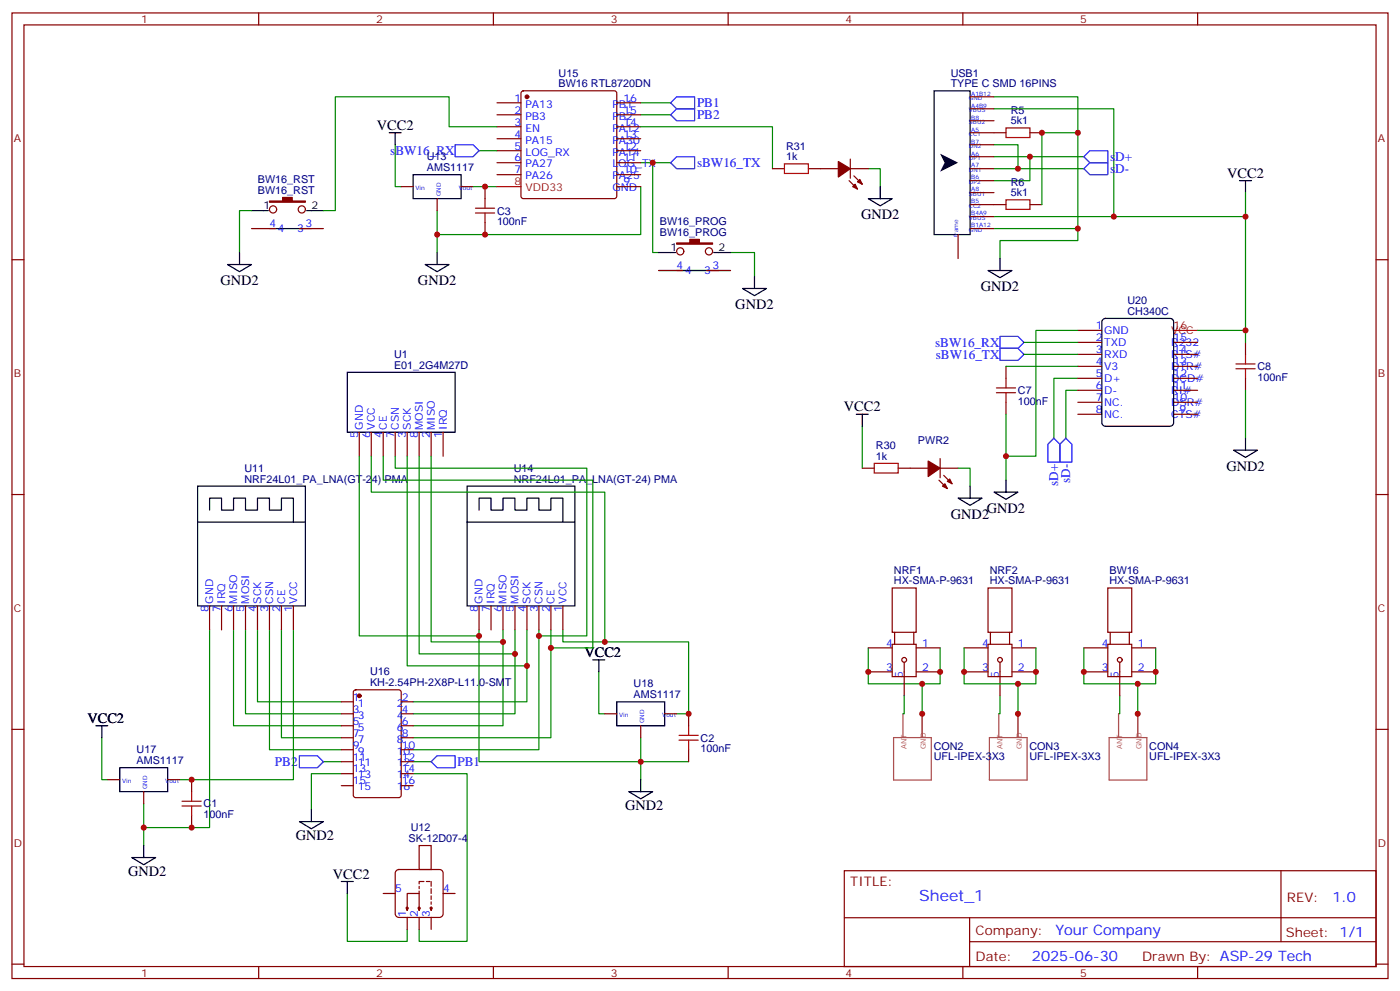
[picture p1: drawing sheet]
<svg xmlns="http://www.w3.org/2000/svg" width="412mm" height="292mm" viewBox="0 0 412 292" stroke-linecap="round" stroke-linejoin="round" font-family="sans-serif">
<g fill="none" stroke="#870000" stroke-width=".35">
<path d="M3.5 3.8h405.4v284.3h-405.4zM7.1 7.3h398.2v277.3h-398.2zM76.2 3.8v3.5M145.3 3.8v3.5M214.5 3.8v3.5M283.6 3.8v3.5M352.8 3.8v3.5M146.4 30.3h7.1M146.4 33.8h7.1M146.4 37.3h7.1M153.7 26.9l.5-.2h26.8l.5 .2 .2 .5v30.4l-.3 .5-.4 .2h-26.8l-.5-.2-.2-.5v-30.4zM181.7 30.3h7"/>
<path d="M181.7 33.8h7M181.7 37.3h7M285.8 39.1h10.5M285.8 28.5h7M285.8 32h7M285.8 35.6h7M303.4 39.1h3.5M118.2 55h3.5M128.8 58.5v3.5M135.8 55h3.5M142.9 55v3.5M146.4 40.9h7.1"/>
<path d="M146.4 44.4h7.1M146.4 47.9h7.1M146.4 51.4h7.1M181.7 55h7M181.7 40.9h7M181.7 44.4h7M181.7 47.9h7M181.7 51.4h7M227.5 49.7h3.6M238.1 49.7h8.8M250.1 53.2l2.5 2.5M250.5 49.7h5.3"/>
<path d="M250.5 46.8v5.7M251.5 51.8l2.5 2.5M285.8 42.6h7M285.8 46.1h7M285.8 49.7h7M285.8 53.2h7M285.8 56.7h7M3.5 76.5h3.6M74.1 67.3h7M88.2 67.3h7M142.9 65.5v3.6M194 79.7h7.1"/>
<path d="M208.1 79.7h7.1M282.2 69.1v7M285.8 60.3h10.5M285.8 63.8h7M285.8 67.3h7M303.4 60.3h3.5M405.3 76.5h3.6M317.5 97.3h7.1M296.3 107.9v3.5M296.3 118.5v3.5M317.5 100.8h7.1M317.5 104.4h7.1"/>
<path d="M317.5 107.9h7.1M317.5 111.4h7.1M317.5 114.9h7.1M317.5 118.5h7.1M345.7 100.8h7.1M345.7 104.4h7.1M345.7 107.9h7.1M345.7 111.4h7.1M345.7 114.9h7.1M345.7 118.5h7.1M366.9 100.8v3.6M366.9 111.4v3.5"/>
<path d="M105.8 127.3v7M109.4 127.3v7M112.9 127.3v7M116.4 127.3v7M119.9 127.3v7M123.5 127.3v7M127 127.3v7M130.5 127.3v7M254 137.9h3.5M264.6 137.9h8.8M276.9 135v5.7M276.9 137.9h5.3"/>
<path d="M278 140l2.5 2.5M317.5 122h7.1M345.7 122h7.1M3.5 145.6h3.6M276.6 141.4l2.4 2.5M405.3 145.6h3.6M61.7 178.4v7.1M65.3 178.4v7.1M68.8 178.4v7.1M72.3 178.4v7.1M75.8 178.4v7.1M79.4 178.4v7.1"/>
<path d="M82.9 178.4v7.1M86.4 178.4v7.1M141.1 178.4v7.1M144.6 178.4v7.1M148.2 178.4v7.1M151.7 178.4v7.1M155.2 178.4v7.1M158.7 178.4v7.1M162.3 178.4v7.1M165.8 178.4v7.1M262.8 173.1h7.1v13.1h-7.1zM291 173.1h7.1v13.1h-7.1z"/>
<path d="M326.3 173.1h7.1v13.1h-7.1zM255.8 190.8h7M255.8 197.8h7M262.8 189.7h7.1v9.5h-7.1zM263.5 186.2v3.5M266.3 195v9.9M269.2 186.2v3.5M269.9 190.8h7M269.9 197.8h7M284 190.8h7M284 197.8h7M291 189.7h7.1v9.5h-7.1z"/>
<path d="M291.7 186.2v3.5M294.6 195v9.9M297.4 186.2v3.5M298.1 190.8h7.1M298.1 197.8h7.1M319.3 190.8h7M319.3 197.8h7M326.3 189.7h7.1v9.5h-7.1zM327 186.2v3.5M329.8 195v9.9M332.7 186.2v3.5M333.4 190.8h7"/>
<path d="M333.4 197.8h7M3.5 214.8h3.6M100.5 210.2h3.6M100.5 206.7h3.6M100.5 213.7h3.6M100.5 217.2h3.6M104.3 203.3l.5-.2h12.7l.6 .5 .1 30.6-.5 .6-12.9 .1-.7-.5v-30.6zM118.2 210.2h3.5M118.2 206.7h3.5M118.2 213.7h3.5M118.2 217.2h3.5M178.2 210.2h3.5"/>
<path d="M188.7 213.7v3.5M195.8 210.2h3.5M202.8 210.2v3.5M405.3 214.8h3.6M31.7 229.6h3.6M42.3 233.1v3.5M49.4 229.6h3.5M56.4 229.6v3.5M100.5 231.4h3.6M100.5 227.8h3.6M100.5 224.3h3.6M100.5 220.8h3.6"/>
<path d="M118.2 231.4h3.5M118.2 227.8h3.5M118.2 224.3h3.5M118.2 220.8h3.5M202.8 220.8v3.5M56.4 240.2v3.5M116.7 256.5l.8-.5h12l.6 .3 .4 .8v12l-.2 .6-.8 .5h-12l-.7-.3-.4-.8v-12zM123.5 249h3.5v7h-3.5zM124.9 259.6h-1.4v.7M125.6 259.6h1M127 259.6v1.4M248.7 256.4h156.6v28.2h-156.6z"/>
<path d="M377.3 256.4v20.9M112.9 263.1h3.5M119.9 267v1l-.3-.7h.7l-.4 .7v-4.9h3.6v4.9l.3-.7h-.7l.4 .7v-1M119.9 270.2v3.5M123.5 261v.7M123.5 262.4v.7M123.5 270.2v3.5M127 267v1l-.4-.7h.8l-.4 .7M127 261.7v1.4M127 263.8v1.1M127 265.6v.7M127 270.2v3.5"/>
<path d="M130.5 263.1h3.6M248.7 270.2h156.5M285.6 277.3h119.6M285.6 270.2v14.2M3.5 283.9h3.6M76.2 284.6v3.5M145.3 284.6v3.5M214.5 284.6v3.5M283.6 284.6v3.5M352.8 284.6v3.5M405.3 283.9h3.6"/>
<circle cx="80.4" cy="61.7" r="1.06"/>
<circle cx="88.9" cy="61.7" r="1.06"/>
<circle cx="200.4" cy="74" r="1.06"/>
<circle cx="208.8" cy="74" r="1.06"/>
<circle cx="266.3" cy="194.3" r=".71"/>
<circle cx="294.6" cy="194.3" r=".71"/>
<circle cx="329.8" cy="194.3" r=".71"/>
</g>
<g fill="none" stroke="#008700" stroke-width=".35">
<path d="M146.4 37.3h-14.1v-8.8h-33.5v33.5h-3.6M188.7 37.3h38.8v12.4M188.7 33.8h8.9M188.7 30.3h8.9M292.8 28.5h24.7v38.8M292.8 32h35.3v31.8h-35.3M317.5 39.1h-10.6v21.2M116.4 42.6v12.4h1.8M139.3 55h7.1M141.1 44.4h5.3M188.7 47.9h3.6v26.5h1.7M188.7 55v14.1h-59.9v-7.1"/>
<path d="M192.3 47.9h5.3M255.8 49.7h3.5v5.3M292.8 42.6h7.1v7.1M292.8 49.7h26.5M292.8 46.1h26.5M303.4 46.1v7.1h-10.6M366.9 56.7v7.1M74.1 62h-3.5v12.4M128.8 69.1v5.3M194 79.7h21.2M215.2 74.4h7v7M292.8 67.3h24.7v3.5h-22.9v5.3"/>
<path d="M328.1 63.8h38.8v33.5M317.5 97.3h-12.3v37h-8.9M352.8 97.3h14.1v3.5M296.3 107.9h21.2M301.6 104.4h15.9M301.6 100.8h15.9M317.5 111.4h-7.1v17.6M317.5 114.9h-3.5v14.1M366.9 114.9v14.1M105.8 134.3v53h35.3M109.4 134.3v10.6h68.8v44.1M112.9 134.3v7.1h61.7v49.4h-12.3"/>
<path d="M116.4 134.3v3.6h56.5v49.4h-14.2M119.9 134.3v61.8h35.3M123.5 134.3v58.2h28.2M127 134.3v54.7h21.2M254 125.5v12.4M282.2 137.9h3.6v5.3M296.3 122v19.4M61.7 185.5v58.2h-19.4M68.8 185.5v28.2h31.7M72.3 185.5v24.7h28.2M75.8 185.5v21.2h24.7M79.4 185.5v35.3h21.1"/>
<path d="M82.9 185.5v31.7h17.6M86.4 185.5v44.1h-33.5M141.1 185.5v38.8h61.7M148.2 185.5v28.2h-26.5M151.7 185.5v24.7h-30M155.2 185.5v21.2h-33.5M158.7 185.5v35.3h-37M162.3 185.5v31.7h-40.6M165.8 185.5v3.5h37v21.2h-3.5M176.4 197.8v12.4h1.8M255.8 190.8v10.6h21.1v-10.6M284 190.8v10.6h21.2v-10.6"/>
<path d="M319.3 190.8v10.6h21.1v-10.6M30 217.2v12.4h1.7M188.7 217.2v12.4M266.3 204.9v5.3h-.3M271.6 201.4v8.8M294.6 204.9v5.3h-.4M299.9 201.4v8.8M329.8 204.9v5.3h-.3M335.1 201.4v8.8M42.3 236.6v12.4M95.2 224.3h5.3M100.5 227.8h-8.8v10.6"/>
<path d="M121.7 227.8h15.9v49.4h-14.1v-3.5M121.7 224.3h5.3M102.3 263.1v14.1h17.6v-3.5"/>
</g>
<path d="M263.2 217.2h11.1v12.5h-11.1zM266 210.2v6.9M271.6 210.2v6.9M291.4 217.2h11.1v12.5h-11.1zM294.2 210.2v6.9M299.9 210.2v6.9M326.7 217.2h11.1v12.5h-11.1zM329.5 210.2v6.9M335.1 210.2v6.9" fill="none" stroke="#a64a4a" stroke-width=".35"/>
<g fill="none" stroke="#000" stroke-width=".35">
<path d="M114.7 39.1h3.5M116.4 39.1v3.5M275.2 26.7h10.6v42.4h-10.6zM121.7 51.4h14.1v7.1h-14.1zM255.8 58.5h7l-3.5 2.1zM259.3 55v3.5M365.1 53.2h3.6M366.9 53.2v3.5M67 77.9h7.1l-3.5 2.1zM70.6 74.4v3.5M74.1 62h4.9M79.4 67.3h12.3"/>
<path d="M90.3 62h4.9M125.2 77.9h7.1l-3.5 2.1zM128.8 74.4v3.5M194 74.4h5M199.3 79.7h12.4M210.3 74.4h4.9M291 79.7h7.1l-3.5 2.1zM294.6 76.1v3.6M218.7 84.9h7.1l-3.6 2.2zM222.2 81.4v3.5M324.8 94.2l.8-.4h19.1l.8 .4 .2 .6v29.7l-.5 .8-.5 .2h-19.1l-.8-.5-.2-.5v-29.7zM102.3 109.6h31.8v17.7h-31.8z"/>
<path d="M252.2 122h3.6M254 122v3.5M363.4 132.6h7l-3.5 2.1zM366.9 129v3.6M58.2 143.2h31.8v35.2h-31.8zM58.2 153.7h31.8M61.7 150.2v-3.5h3.6v3.5h3.5v-3.5h3.5v3.5h3.5v-3.5h3.6v3.5h3.5v-3.5h3.5v7M137.6 143.2h31.7v35.2h-31.7zM137.6 153.7h31.7M141.1 150.2v-3.5h3.5v3.5h3.6v-3.5h3.5v3.5h3.5v-3.5h3.5v3.5h3.6v-3.5h3.5v7M282.2 146.7h7.1l-3.5 2.1zM285.8 143.2v3.5"/>
<path d="M292.8 144.9h7.1l-3.6 2.1zM296.3 141.4v3.5M174.6 194.3h3.6M176.4 194.3v3.5M28.2 213.7h3.5M30 213.7v3.5M181.7 206.7h14.1v7h-14.1zM35.3 226.1h14.1v7h-14.1zM91.7 238.4v3.5M185.2 233.1h7.1l-3.6 2.1zM188.7 229.6v3.5M38.8 252.5h7.1l-3.6 2.1z"/>
<path d="M42.3 249v3.5M88.2 241.9h7l-3.5 2.2zM100.5 259.6h3.6M102.3 259.6v3.5"/>
</g>
<path d="M197.6 33.8l1.7-1.8h5.3v3.6h-5.3zM197.6 30.3l1.7-1.8h5.3v3.5h-5.3zM134.1 42.6h5.2l1.8 1.8-1.8 1.7h-5.2zM197.6 47.9l1.7-1.8h5.3v3.6h-5.3zM319.3 46.1l1.7-1.7h5.3v3.5h-5.3zM319.3 49.7l1.7-1.8h5.3v3.5h-5.3zM294.6 99.1h5.3l1.7 1.7-1.7 1.8h-5.3zM294.6 102.6h5.3l1.7 1.8-1.7 1.7h-5.3zM310.4 129l1.8 1.8v5.3h-3.5v-5.3zM314 129l1.7 1.8v5.3h-3.5v-5.3zM88.2 222.5h5.3l1.7 1.8-1.7 1.8h-5.3zM127 224.3l1.8-1.8h5.3v3.6h-5.3z" fill="none" stroke="#00f" stroke-width=".35"/>
<g fill="none" stroke="#a10000" stroke-width=".35">
<path d="M296.3 37.7h7.1v2.8h-7.1zM142.9 58.5v2.8M231.1 48.3h7v2.8h-7zM296.3 58.8h7.1v2.9h-7.1zM140.1 62.7h5.6M140.1 61.3h5.6M142.9 62.7v2.8M293.5 115.6h5.7M293.5 114.2h5.7M296.3 111.4v2.8M296.3 115.6v2.9M364.1 108.6h5.6"/>
<path d="M364.1 107.2h5.6M366.9 104.4v2.8M366.9 108.6v2.8M257.5 136.5h7.1v2.8h-7.1zM200 217.9h5.7M200 216.5h5.7M202.8 213.7v2.8M202.8 217.9v2.9M53.6 237.3h5.7M53.6 235.9h5.7M56.4 233.1v2.8M56.4 237.3v2.9"/>
</g>
<g fill="#870000" stroke="#870000" stroke-width=".35">
<path d="M199.3 71.5h3.9v-1h2.8v1h3.9v.4h-10.6z"/>
<path d="M273.4 135.7l3.5 2.2-3.5 2.4z"/>
<path d="M277.6 143.2l.7-.7 .7 1.4z"/>
<path d="M279 141.7l.8-.7 .7 1.5z"/>
<path d="M246.9 47.6l3.6 2.1-3.6 2.4z"/>
<path d="M251.2 55l.7-.7 .7 1.4z"/>
<path d="M252.6 53.6l.7-.8 .7 1.5z"/>
<path d="M79.4 59.2h3.9v-1.1h2.8v1.1h3.9v.3h-10.6z"/>
<circle cx="105.8" cy="204.9" r=".53"/>
<circle cx="155.2" cy="28.5" r=".53"/>
</g>
<path d="M276.9 45.3l5.3 2.6-5.3 2.7 1.4-2.7z" fill="#000"/>
<path d="M146.4 55h7.1M345.7 97.3h7.1" fill="none" stroke="#f00" stroke-width=".35"/>
<g fill="#c00">
<circle cx="271.6" cy="210.2" r=".88"/>
<circle cx="299.9" cy="210.2" r=".88"/>
<circle cx="255.8" cy="197.8" r=".88"/>
<circle cx="276.9" cy="197.8" r=".88"/>
<circle cx="284" cy="197.8" r=".88"/>
<circle cx="305.2" cy="197.8" r=".88"/>
<circle cx="319.3" cy="197.8" r=".88"/>
<circle cx="340.4" cy="197.8" r=".88"/>
<circle cx="335.1" cy="210.2" r=".88"/>
<circle cx="335.1" cy="201.4" r=".88"/>
<circle cx="299.9" cy="201.4" r=".88"/>
<circle cx="271.6" cy="201.4" r=".88"/>
<circle cx="202.8" cy="210.2" r=".88"/>
<circle cx="56.4" cy="243.7" r=".88"/>
<circle cx="56.4" cy="229.6" r=".88"/>
<circle cx="188.7" cy="224.3" r=".88"/>
<circle cx="42.3" cy="243.7" r=".88"/>
<circle cx="299.9" cy="49.7" r=".88"/>
<circle cx="317.5" cy="67.3" r=".88"/>
<circle cx="303.4" cy="46.1" r=".88"/>
<circle cx="317.5" cy="39.1" r=".88"/>
<circle cx="306.9" cy="39.1" r=".88"/>
<circle cx="192.3" cy="47.9" r=".88"/>
<circle cx="128.8" cy="69.1" r=".88"/>
<circle cx="142.9" cy="69.1" r=".88"/>
<circle cx="142.9" cy="55" r=".88"/>
<circle cx="296.3" cy="134.3" r=".88"/>
<circle cx="328.1" cy="63.8" r=".88"/>
<circle cx="366.9" cy="97.3" r=".88"/>
<circle cx="366.9" cy="63.8" r=".88"/>
<circle cx="148.2" cy="189" r=".88"/>
<circle cx="151.7" cy="192.5" r=".88"/>
<circle cx="155.2" cy="196.1" r=".88"/>
<circle cx="158.8" cy="187.3" r=".88"/>
<circle cx="162.3" cy="190.8" r=".88"/>
<circle cx="178.2" cy="189" r=".88"/>
<circle cx="141.1" cy="187.3" r=".88"/>
</g>
<text font-size="4.6" fill="#00f" x="270.8" y="265.4">Sheet_1</text>
<g font-size="4.2">
<text x="111" y="38.2">VCC2</text>
<text x="361.5" y="52.3">VCC2</text>
<text x="253.6" y="64.5">GND2</text>
<text x="64.9" y="84">GND2</text>
<text x="123.1" y="84">GND2</text>
<text x="288.9" y="85.7">GND2</text>
<text x="216.6" y="91">GND2</text>
<text x="248.6" y="121.1">VCC2</text>
<text x="361.2" y="138.6">GND2</text>
<text x="280.1" y="152.7">GND2</text>
<text x="290.7" y="151">GND2</text>
<text x="172.2" y="193.6">VCC2</text>
<text x="25.8" y="213">VCC2</text>
<text x="184.1" y="238.4">GND2</text>
<text x="87.1" y="247.2">GND2</text>
<text x="37.7" y="257.8">GND2</text>
<text x="98.1" y="258.9">VCC2</text>
</g>
<g font-size="4.2" fill="#00f">
<text x="392.5" y="265.7">1.0</text>
<text x="310.9" y="275.2">Your Company</text>
<text x="304" y="283">2025-06-30</text>
</g>
<g font-size="3.9" fill="#00f">
<text x="205.3" y="35.1">PB2</text>
<text x="205.3" y="31.6">PB1</text>
<text x="114.9" y="45.6">sBW16_RX</text>
<text x="327" y="47.4">sD+</text>
<text x="205.3" y="49.3">sBW16_TX</text>
<text x="327" y="51">sD-</text>
<text x="275.5" y="102.1">sBW16_RX</text>
<text x="275.7" y="105.6">sBW16_TX</text>
<text x="311.7" y="143.1" transform="rotate(-90 311.7 143.1)">sD+</text>
<text x="315.2" y="142.2" transform="rotate(-90 315.2 142.2)">sD-</text>
<text x="81" y="225.6">PB2</text>
<text x="134.8" y="225.6">PB1</text>
</g>
<g font-size="3.9" fill="#800">
<text x="250.5" y="261">TITLE:</text>
<text x="379.1" y="265.7">REV:</text>
<text x="287.4" y="275.2">Company:</text>
<text x="378.7" y="275.8">Sheet: 1/1</text>
<text x="287.4" y="282.9">Date:</text>
<text x="336.4" y="282.9">Draw</text>
<text x="346.6" y="282.9">n By: ASP-29 Tech</text>
</g>
<g font-size="3.2" fill="#800">
<text x="41.6" y="6.8">1</text>
<text x="110.8" y="6.8">2</text>
<text x="179.9" y="6.8">3</text>
<text x="249.1" y="6.8">4</text>
<text x="318.2" y="6.8">5</text>
<text x="4.1" y="41.9">A</text>
<text x="405.9" y="41.9">A</text>
<text x="4.1" y="111.1">B</text>
<text x="405.9" y="111.1">B</text>
<text x="4.1" y="180.2">C</text>
<text x="405.9" y="180.2">C</text>
<text x="4.1" y="249.3">D</text>
<text x="405.9" y="249.3">D</text>
<text x="41.6" y="287.6">1</text>
<text x="110.8" y="287.6">2</text>
<text x="179.9" y="287.6">3</text>
<text x="249.1" y="287.6">4</text>
<text x="318.2" y="287.6">5</text>
</g>
<g font-size="3.2" fill="#000080">
<text x="164.5" y="22.6">U15</text>
<text x="280" y="22.6">USB1</text>
<text x="164.5" y="25.7">BW16 RTL8720DN</text>
<text x="280" y="25.7">TYPE C SMD 16PINS</text>
<text x="297.8" y="33.5">R5</text>
<text x="297.8" y="36.6">5k1</text>
<text x="125.7" y="47.2">U13</text>
<text x="231.6" y="47.2">1k</text>
<text x="231.6" y="44.1">R31</text>
<text x="76" y="54">BW16_RST</text>
<text x="125.7" y="50.4">AMS1117</text>
<text x="76" y="57.1">BW16_RST</text>
<text x="297.8" y="57.8">5k1</text>
<text x="297.8" y="54.7">R6</text>
<text x="146.4" y="63.2">C3</text>
<text x="146.4" y="66.3">100nF</text>
<text x="194.4" y="69.4">BW16_PROG</text>
<text x="194.4" y="66.3">BW16_PROG</text>
<text x="332.1" y="89.6">U20</text>
<text x="332.1" y="92.7">CH340C</text>
<text x="116.1" y="105.5">U1</text>
<text x="116.1" y="108.6">E01_2G4M27D</text>
<text x="370.4" y="112.2">100nF</text>
<text x="370.4" y="109">C8</text>
<text x="299.9" y="119.2">100nF</text>
<text x="299.9" y="116.1">C7</text>
<text x="270.4" y="130.9">PWR2</text>
<text x="258" y="135.4">1k</text>
<text x="258" y="132.3">R30</text>
<text x="72" y="142.1">NRF24L01_PA_LNA(GT-24) PMA</text>
<text x="72" y="139">U11</text>
<text x="151.4" y="142.1">NRF24L01_PA_LNA(GT-24) PMA</text>
<text x="151.4" y="139">U14</text>
<text x="263.3" y="172.1">HX-SMA-P-9631</text>
<text x="263.3" y="169">NRF1</text>
<text x="291.5" y="172.1">HX-SMA-P-9631</text>
<text x="291.5" y="169">NRF2</text>
<text x="326.8" y="172.1">HX-SMA-P-9631</text>
<text x="326.8" y="169">BW16</text>
<text x="109" y="202">KH-2.54PH-2X8P-L11.0-SMT</text>
<text x="109" y="198.8">U16</text>
<text x="186.6" y="202.4">U18</text>
<text x="186.6" y="205.6">AMS1117</text>
<text x="40.2" y="221.8">U17</text>
<text x="206.4" y="221.5">100nF</text>
<text x="206.4" y="218.4">C2</text>
<text x="275" y="220.7">CON2</text>
<text x="303.3" y="220.7">CON3</text>
<text x="338.5" y="220.7">CON4</text>
<text x="40.2" y="225">AMS1117</text>
<text x="275" y="223.9">UFL-IPEX-3X3</text>
<text x="303.3" y="223.9">UFL-IPEX-3X3</text>
<text x="338.5" y="223.9">UFL-IPEX-3X3</text>
<text x="60" y="237.8">C1</text>
<text x="60" y="240.9">100nF</text>
<text x="121" y="244.8">U12</text>
<text x="120.3" y="247.9">SK-12D07-4</text>
</g>
<g font-size="3.2" fill="#00f">
<text x="151.5" y="29.9">1</text>
<text x="183.6" y="29.9">16</text>
<text x="151.5" y="33.4">2</text>
<text x="154.8" y="31.7">PA13</text>
<text x="154.8" y="35.2">PB3</text>
<text x="180.4" y="35.2">PB2</text>
<text x="180.4" y="31.7">PB1</text>
<text x="183.6" y="33.4">15</text>
<text x="151.5" y="37">3</text>
<text x="151.5" y="40.5">4</text>
<text x="154.8" y="38.7">EN</text>
<text x="180.4" y="38.7">PA12</text>
<text x="183.6" y="40.5">13</text>
<text x="183.6" y="37">14</text>
<text x="151.5" y="44">5</text>
<text x="151.5" y="47.6">6</text>
<text x="154.8" y="42.3">PA15</text>
<text x="154.8" y="45.8">LOG_RX</text>
<text x="180.4" y="45.8">PA14</text>
<text x="180.4" y="42.3">PA30</text>
<text x="183.6" y="47.6">11</text>
<text x="183.6" y="44">12</text>
<text x="151.5" y="51.1">7</text>
<text x="154.8" y="49.3">PA27</text>
<text x="154.8" y="52.8">PA26</text>
<text x="180.4" y="52.8">PA25</text>
<text x="180.4" y="49.3">LOG_TX</text>
<text x="183.6" y="51.1">10</text>
<text x="180.4" y="56.4">GND</text>
<text x="183.6" y="54.6">9</text>
<text x="79.4" y="67">4</text>
<text x="81.8" y="68.4">4</text>
<text x="87.5" y="68.4">3</text>
<text x="90" y="67">3</text>
<text x="199.3" y="79.3">4</text>
<text x="201.8" y="80.7">4</text>
<text x="207.4" y="80.7">3</text>
<text x="209.9" y="79.3">3</text>
<text x="322.8" y="100.5">2</text>
<text x="322.8" y="96.9">1</text>
<text x="325.3" y="101.9">TXD</text>
<text x="325.3" y="98.4">GND</text>
<text x="345" y="101.9">R232</text>
<text x="345.7" y="100.5">15</text>
<text x="322.8" y="107.5">4</text>
<text x="322.8" y="104">3</text>
<text x="325.3" y="105.4">RXD</text>
<text x="345" y="105.4">RTS#</text>
<text x="345.7" y="104">14</text>
<text x="345.7" y="107.5">13</text>
<text x="322.8" y="111.1">5</text>
<text x="325.3" y="112.5">D+</text>
<text x="325.3" y="108.9">V3</text>
<text x="345" y="108.9">DTR#</text>
<text x="345" y="112.5">DCD#</text>
<text x="345.7" y="111.1">12</text>
<text x="322.8" y="118.1">7</text>
<text x="322.8" y="114.6">6</text>
<text x="325.3" y="119.5">NC.</text>
<text x="325.3" y="116">D-</text>
<text x="345" y="116">RI#</text>
<text x="345" y="119.5">DSR#</text>
<text x="345.7" y="114.6">11</text>
<text x="345.7" y="118.1">10</text>
<text x="322.8" y="121.6">8</text>
<text x="325.3" y="123">NC.</text>
<text x="345" y="123">CTS#</text>
<text x="347.5" y="121.6">9</text>
<text x="105.5" y="129" transform="rotate(-90 105.5 129)">5</text>
<text x="106.9" y="126.6" transform="rotate(-90 106.9 126.6)">GND</text>
<text x="109" y="129" transform="rotate(-90 109 129)">6</text>
<text x="110.4" y="126.6" transform="rotate(-90 110.4 126.6)">VCC</text>
<text x="112.5" y="129" transform="rotate(-90 112.5 129)">4</text>
<text x="113.9" y="126.6" transform="rotate(-90 113.9 126.6)">CE</text>
<text x="116.1" y="129" transform="rotate(-90 116.1 129)">7</text>
<text x="117.5" y="126.6" transform="rotate(-90 117.5 126.6)">CSN</text>
<text x="119.6" y="129" transform="rotate(-90 119.6 129)">3</text>
<text x="121" y="126.6" transform="rotate(-90 121 126.6)">SCK</text>
<text x="123.1" y="129" transform="rotate(-90 123.1 129)">8</text>
<text x="124.5" y="126.6" transform="rotate(-90 124.5 126.6)">MOSI</text>
<text x="126.6" y="129" transform="rotate(-90 126.6 129)">2</text>
<text x="128.1" y="126.6" transform="rotate(-90 128.1 126.6)">MISO</text>
<text x="130.2" y="129" transform="rotate(-90 130.2 129)">1</text>
<text x="131.6" y="126.6" transform="rotate(-90 131.6 126.6)">IRQ</text>
<text x="62.8" y="177.7" transform="rotate(-90 62.8 177.7)">GND</text>
<text x="66.3" y="177.7" transform="rotate(-90 66.3 177.7)">IRQ</text>
<text x="69.8" y="177.7" transform="rotate(-90 69.8 177.7)">MISO</text>
<text x="73.4" y="177.7" transform="rotate(-90 73.4 177.7)">MOSI</text>
<text x="76.9" y="177.7" transform="rotate(-90 76.9 177.7)">SCK</text>
<text x="80.4" y="177.7" transform="rotate(-90 80.4 177.7)">CSN</text>
<text x="84" y="177.7" transform="rotate(-90 84 177.7)">CE</text>
<text x="87.5" y="177.7" transform="rotate(-90 87.5 177.7)">VCC</text>
<text x="142.2" y="177.7" transform="rotate(-90 142.2 177.7)">GND</text>
<text x="145.7" y="177.7" transform="rotate(-90 145.7 177.7)">IRQ</text>
<text x="149.2" y="177.7" transform="rotate(-90 149.2 177.7)">MISO</text>
<text x="152.8" y="177.7" transform="rotate(-90 152.8 177.7)">MOSI</text>
<text x="156.3" y="177.7" transform="rotate(-90 156.3 177.7)">SCK</text>
<text x="159.8" y="177.7" transform="rotate(-90 159.8 177.7)">CSN</text>
<text x="163.3" y="177.7" transform="rotate(-90 163.3 177.7)">CE</text>
<text x="166.9" y="177.7" transform="rotate(-90 166.9 177.7)">VCC</text>
<text x="61.4" y="180.2" transform="rotate(-90 61.4 180.2)">8</text>
<text x="64.9" y="180.2" transform="rotate(-90 64.9 180.2)">7</text>
<text x="68.4" y="180.2" transform="rotate(-90 68.4 180.2)">6</text>
<text x="72" y="180.2" transform="rotate(-90 72 180.2)">5</text>
<text x="75.5" y="180.2" transform="rotate(-90 75.5 180.2)">4</text>
<text x="79" y="180.2" transform="rotate(-90 79 180.2)">3</text>
<text x="82.5" y="180.2" transform="rotate(-90 82.5 180.2)">2</text>
<text x="86.1" y="180.2" transform="rotate(-90 86.1 180.2)">1</text>
<text x="140.8" y="180.2" transform="rotate(-90 140.8 180.2)">8</text>
<text x="144.3" y="180.2" transform="rotate(-90 144.3 180.2)">7</text>
<text x="147.8" y="180.2" transform="rotate(-90 147.8 180.2)">6</text>
<text x="151.3" y="180.2" transform="rotate(-90 151.3 180.2)">5</text>
<text x="154.9" y="180.2" transform="rotate(-90 154.9 180.2)">4</text>
<text x="158.4" y="180.2" transform="rotate(-90 158.4 180.2)">3</text>
<text x="161.9" y="180.2" transform="rotate(-90 161.9 180.2)">2</text>
<text x="165.5" y="180.2" transform="rotate(-90 165.5 180.2)">1</text>
<text x="261.1" y="190.4">4</text>
<text x="271.6" y="190.4">1</text>
<text x="289.3" y="190.4">4</text>
<text x="299.9" y="190.4">1</text>
<text x="324.6" y="190.4">4</text>
<text x="335.1" y="190.4">1</text>
<text x="261.1" y="197.5">3</text>
<text x="271.6" y="197.5">2</text>
<text x="289.3" y="197.5">3</text>
<text x="299.9" y="197.5">2</text>
<text x="324.6" y="197.5">3</text>
<text x="335.1" y="197.5">2</text>
<text x="266" y="199.6" transform="rotate(-90 266 199.6)">5</text>
<text x="294.2" y="199.6" transform="rotate(-90 294.2 199.6)">5</text>
<text x="329.5" y="199.6" transform="rotate(-90 329.5 199.6)">5</text>
<text x="103.9" y="206.3">1</text>
<text x="103.9" y="209.8">3</text>
<text x="105.4" y="208.1">1</text>
<text x="116.9" y="208.1">2</text>
<text x="118.4" y="209.8">4</text>
<text x="118.4" y="206.3">2</text>
<text x="103.9" y="213.4">5</text>
<text x="105.4" y="211.6">3</text>
<text x="105.4" y="215.1">5</text>
<text x="116.9" y="215.1">6</text>
<text x="116.9" y="211.6">4</text>
<text x="118.4" y="213.4">6</text>
<text x="103.9" y="216.9">7</text>
<text x="103.9" y="220.4">9</text>
<text x="105.4" y="218.7">7</text>
<text x="116.9" y="218.7">8</text>
<text x="118.4" y="220.4">10</text>
<text x="118.4" y="216.9">8</text>
<text x="103.9" y="223.9">11</text>
<text x="103.9" y="227.5">13</text>
<text x="105.4" y="222.2">9</text>
<text x="105.4" y="225.7">11</text>
<text x="116.9" y="225.7">12</text>
<text x="116.9" y="222.2">10</text>
<text x="118.4" y="227.5">14</text>
<text x="118.4" y="223.9">12</text>
<text x="103.9" y="231">15</text>
<text x="105.4" y="229.2">13</text>
<text x="105.4" y="232.8">15</text>
<text x="116.9" y="232.8">16</text>
<text x="116.9" y="229.2">14</text>
<text x="118.4" y="231">16</text>
<text x="116.4" y="262.7">5</text>
<text x="130.5" y="262.7">4</text>
<text x="119.6" y="270.2" transform="rotate(-90 119.6 270.2)">1</text>
<text x="123.1" y="270.2" transform="rotate(-90 123.1 270.2)">2</text>
<text x="126.6" y="270.2" transform="rotate(-90 126.6 270.2)">3</text>
</g>
<g font-size="3.2" fill="#f00">
<text x="151.5" y="54.6">8</text>
<text x="154.8" y="56.4">VDD33</text>
<text x="345" y="98.4">VCC</text>
<text x="345.7" y="96.9">16</text>
</g>
<g font-size="3.2">
<text x="77.6" y="61.7">1</text>
<text x="91.7" y="61.7">2</text>
<text x="197.6" y="74">1</text>
<text x="211.7" y="74">2</text>
</g>
<g font-size="2.1" fill="#a54b4b">
<text x="267" y="220.7" transform="rotate(-90 267 220.7)">ANT</text>
<text x="272.8" y="220.7" transform="rotate(-90 272.8 220.7)">GND</text>
<text x="295.3" y="220.7" transform="rotate(-90 295.3 220.7)">ANT</text>
<text x="301" y="220.7" transform="rotate(-90 301 220.7)">GND</text>
<text x="330.5" y="220.7" transform="rotate(-90 330.5 220.7)">ANT</text>
<text x="336.3" y="220.7" transform="rotate(-90 336.3 220.7)">GND</text>
</g>
<g font-size="1.8" fill="#00f">
<text x="285.4" y="29.6">GND</text>
<text x="286.1" y="28.2">A1B12</text>
<text x="285.4" y="33.1">VBUS</text>
<text x="286.1" y="31.7">A4B9</text>
<text x="286.1" y="35.2">B8</text>
<text x="285.4" y="36.6">SBU2</text>
<text x="285.4" y="40.1">CC1</text>
<text x="286.1" y="38.7">A5</text>
<text x="285.4" y="43.7">DN2</text>
<text x="285.4" y="47.2">DP1</text>
<text x="286.1" y="42.3">B7</text>
<text x="286.1" y="45.8">A6</text>
<text x="285.4" y="50.7">DN1</text>
<text x="286.1" y="49.3">A7</text>
<text x="286.1" y="52.8">B6</text>
<text x="122.4" y="56">Vin</text>
<text x="129.8" y="57.8" transform="rotate(-90 129.8 57.8)">GND</text>
<text x="135.1" y="56">Vout</text>
<text x="285.4" y="54.3">DP2</text>
<text x="285.4" y="57.8">SBU1</text>
<text x="286.1" y="56.4">A8</text>
<text x="286.1" y="59.9">B5</text>
<text x="285.4" y="61.3">CC2</text>
<text x="285.4" y="64.8">VBUS</text>
<text x="286.1" y="63.4">B4A9</text>
<text x="282.2" y="69.8" transform="rotate(-90 282.2 69.8)">frame</text>
<text x="285.4" y="68.4">GND</text>
<text x="286.1" y="67">B1A12</text>
<text x="182.4" y="211.2">Vin</text>
<text x="189.8" y="213" transform="rotate(-90 189.8 213)">GND</text>
<text x="195.1" y="211.2">Vout</text>
<text x="36" y="230.6">Vin</text>
<text x="43.4" y="232.4" transform="rotate(-90 43.4 232.4)">GND</text>
<text x="48.7" y="230.6">Vout</text>
</g>
</svg>
